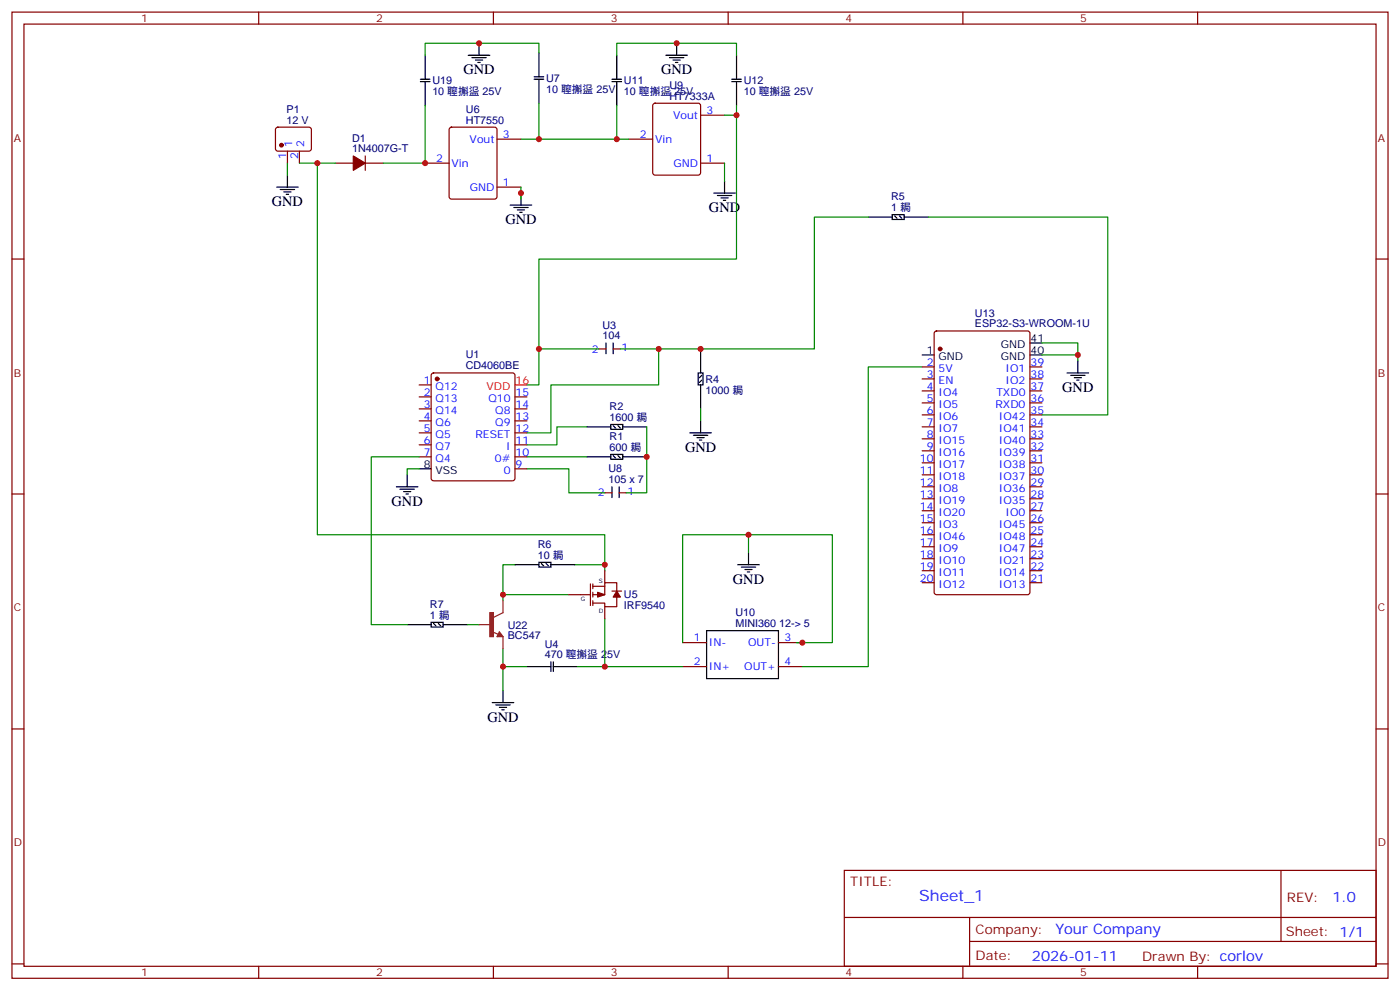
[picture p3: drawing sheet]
<svg xmlns="http://www.w3.org/2000/svg" width="412mm" height="292mm" viewBox="0 0 412 292" stroke-linecap="round" stroke-linejoin="round" font-family="sans-serif">
<g fill="none" stroke="#870000" stroke-width=".35">
<path d="M3.5 3.6h405.4v284.3h-405.4zM7.1 7.1h398.2v277.3h-398.2zM76.2 3.6v3.5M145.3 3.6v3.5M214.5 3.6v3.5M283.6 3.6v3.5M352.8 3.6v3.5M81.4 37.6l.4-.2 9.5 .1 .4 .6v6l-.7 .4-9.4-.1-.5-.6v-5.7zM132.5 37.6l.5-.2h12.7l.6 .5 .1 20-.5 .6-12.9 .1-.7-.5v-20zM192.5 30.6l.5-.2h12.7l.6 .4 .1 20-.5 .7h-12.9l-.7-.4v-20zM206.4 33.9h7M84.7 44.5v3.5"/>
<path d="M88.2 44.5v3.5M98.8 48h5.3M107.6 48h5.3M107.6 45.9v4.2M125.2 48h7.1M146.4 55.1h7.1M146.4 41h7.1M185.2 41h7.1M206.4 48h7M3.5 76.2h3.6M405.3 76.2h3.6M275.4 97.6l.5-.2h26.8l.6 .4 .1 76.5-.5 .7h-27l-.7-.4v-76.5z"/>
<path d="M123.5 113.3h3.5M123.5 116.8h3.5M127.2 110l.5-.3h23.3l.5 .3 .2 .5v30.3l-.2 .5-.5 .2h-23.3l-.5-.2-.2-.5v-30.3zM151.7 116.8h3.5M176.4 102.7h2.1M180.6 102.7h2.1M271.6 108h3.6M271.6 111.5h3.6M271.6 115h3.6M271.6 118.6h3.6M303.4 108h3.5M303.4 111.5h3.5"/>
<path d="M303.4 115h3.5M303.4 118.6h3.5M123.5 120.3h3.5M123.5 123.9h3.5M123.5 127.4h3.5M123.5 130.9h3.5M123.5 134.4h3.5M151.7 120.3h3.5M151.7 123.9h3.5M151.7 127.4h3.5M151.7 130.9h3.5M151.7 134.4h3.5"/>
<path d="M151.7 138h3.5M271.6 122.1h3.6M271.6 125.6h3.6M271.6 129.2h3.6M271.6 132.7h3.6M271.6 136.2h3.6M271.6 139.7h3.6M303.4 122.1h3.5M303.4 125.6h3.5M303.4 129.2h3.5M303.4 132.7h3.5M303.4 136.2h3.5"/>
<path d="M303.4 139.7h3.5M3.5 145.4h3.6M178.2 145h2.1M182.4 145h2.1M271.6 143.3h3.6M271.6 146.8h3.6M271.6 150.3h3.6M271.6 153.8h3.6M271.6 157.4h3.6M303.4 143.3h3.5M303.4 146.8h3.5M303.4 150.3h3.5"/>
<path d="M303.4 153.8h3.5M303.4 157.4h3.5M405.3 145.4h3.6M167.6 175h6.3M173.9 171.8v6.4M174.6 172.5h3.6M174.6 171.8v1.4M174.6 174.3v1.4M174.6 176.8v1.4M178.2 168v3.5M178.2 178.5v3.6M180.3 174h2.8"/>
<path d="M181.7 175.7v2.8h-3.5v-1h-3.6M181.7 174v-2.5h-3.5v3.5h-3.6M271.6 160.9h3.6M271.6 164.4h3.6M271.6 168h3.6M271.6 171.5h3.6M303.4 160.9h3.5M303.4 164.4h3.5M303.4 168h3.5M303.4 171.5h3.5M201.1 189.1h7M201.1 196.2h7"/>
<path d="M229.3 189.1h7.1M229.3 196.2h7.1M3.5 214.5h3.6M405.3 214.5h3.6M248.7 256.2h156.6v28.2h-156.6zM377.3 256.2v20.9M248.7 270h156.5M285.6 277.1h119.6M285.6 270v14.1M3.5 283.7h3.6M76.2 284.4v3.5M145.3 284.4v3.5"/>
<path d="M214.5 284.4v3.5M283.6 284.4v3.5M352.8 284.4v3.5M405.3 283.7h3.6"/>
</g>
<g fill="#870000" stroke="#870000" stroke-width=".35">
<path d="M176 174.3l2.2 .7-2.2 .7z"/>
<path d="M181.7 174l1 1.7h-2.1z"/>
<path d="M104.1 45.9l3.5 2.1-3.5 2.1z"/>
<circle cx="128.8" cy="111.5" r=".53"/>
<circle cx="82.9" cy="42.7" r=".53"/>
<circle cx="276.9" cy="102.7" r=".53"/>
</g>
<g fill="none" stroke="#000" stroke-width=".35">
<path d="M125.2 16.3v7M137.9 16.3h6.4M139 17h4.2M140.1 17.7h2.1M140.8 18.4h.7M141.1 12.7v3.6M158.7 15.6v7M181.7 16.3v7M196.1 16.3h6.4M197.2 17h4.2M198.3 17.7h2.1M199 18.4h.7"/>
<path d="M199.3 12.7v3.6M217 16.3v7M123.8 23.3h2.8M123.8 24h2.8M125.2 24v7.1M157.3 23.3h2.9M157.3 22.6h2.9M158.7 23.3v7.1M180.3 23.3h2.8M180.3 24h2.8M181.7 24v7.1M215.5 23.3h2.9"/>
<path d="M215.5 24h2.9M217 24v7.1M81.5 55.1h6.3M82.5 55.8h4.3M83.6 56.5h2.1M84.3 57.2h.7M84.7 51.5v3.6M153.5 56.8v3.6M210.3 56.8h6.3M211.3 57.5h4.2M212.4 58.2h2.1M213.1 58.9h.7"/>
<path d="M213.4 53.3v3.5M150.3 60.4h6.3M151.3 61.1h4.3M152.4 61.8h2.1M153.1 62.5h.7M255.8 63.9h7M262.8 63.2h3.5v1.4h-3.5zM263.5 63.5l.7 .7M264.9 63.5l.7 .7M266.3 63.9h7.1M178.5 100.9v3.2M180.6 100.9v3.2"/>
<path d="M205.7 109.7h1.4v3.6h-1.4zM206.4 102.7v7M206.4 113.3v7M206.7 111.9l-.7 .7M206.7 110.5l-.7 .7M271.6 104.5h3.6M303.4 100.9h3.5M303.4 104.5h3.5M314.3 109.7h6.4M315.4 110.5h4.2M316.4 111.2h2.2M317.1 111.9h.8"/>
<path d="M317.5 106.2v3.5M119.9 139.7v3.6M123.5 138h3.5M172.9 134.4h7M172.9 125.6h7M179.9 133.7h3.5v1.4h-3.5zM179.9 124.9h3.5v1.4h-3.5zM180.6 134.1l.7 .7M180.6 125.3l.7 .7M182 134.1l.7 .7M182 125.3l.7 .7M183.4 134.4h7.1"/>
<path d="M183.4 125.6h7.1M203.2 127.4h6.3M204.3 128.1h4.2M205.3 128.8h2.1M206 129.5h.7M206.4 123.9v3.5M116.8 143.3h6.3M117.8 144h4.3M118.9 144.7h2.1M119.6 145.4h.7M180.3 143.3v3.1M182.4 143.3v3.1"/>
<path d="M151.7 166.2h7M158.7 165.5h3.6v1.4h-3.6zM159.5 165.8l.7 .7M160.9 165.8l.7 .7M162.3 166.2h7M217.3 166.2h6.4M218.4 166.9h4.2M219.4 167.6h2.1M220.1 168.3h.7M220.5 162.7v3.5M119.9 183.8h7.1M127 183.1h3.5v1.4h-3.5z"/>
<path d="M127.7 183.5l.7 .7M129.1 183.5l.7 .7M130.5 183.8h7.1M155.2 196.2h7.1M162.3 194.8v2.8M163 194.8v2.8M163 196.2h7M208.1 185.6h21.2v14.1h-21.2zM145 206.8h6.3M146 207.5h4.3M147.1 208.2h2.1M147.8 208.9h.7"/>
<path d="M148.2 203.2v3.6"/>
</g>
<path d="M151.7 113.3h3.5" fill="none" stroke="#f00" stroke-width=".35"/>
<g fill="none" stroke="#008700" stroke-width=".35">
<path d="M158.7 15.6v-2.9h-33.5v3.6M181.7 16.3v-3.6h35.3v3.6M125.2 31.1v16.9h-12.3M158.7 30.4v10.6h-5.2M181.7 31.1v9.9M217 31.1v2.8h-3.6M217 33.9v42.3h-58.3v37.1h-3.5M84.7 48v3.5M88.2 48h10.6M93.5 48v109.4h84.7v8.8M153.5 55.1v3.5M158.7 41h26.5"/>
<path d="M213.4 48v5.3M255.8 63.9h-15.9v38.8h-57.2M273.4 63.9h52.9v58.2h-19.4M158.7 102.7h17.7M194 102.7v10.6h-31.7v14.1h-7.1M271.6 108h-15.8v88.2h-19.4M306.9 104.5h10.6v1.7M306.9 100.9h10.6v3.6M123.5 138h-3.6v1.7M123.5 134.4h-14.1v49.4h10.5M155.2 138h12.4v7h10.6M155.2 134.4h17.7"/>
<path d="M172.9 125.6h-8.9v5.3h-8.8M190.5 125.6v19.4h-6M206.4 120.3v3.6M220.5 157.4h-19.4v31.7M148.2 175h19.4M151.7 166.2h-3.5v10.6M169.3 166.2h8.9v1.8M220.5 162.7v-5.3h24.7v31.7h-10.6M137.6 183.8h3.5M148.2 190.9v5.3h7M148.2 196.2v7M178.2 182.1v14.1h-8.2"/>
<path d="M178.2 196.2h22.9"/>
</g>
<path d="M148.2 176.8v3.5l-2.9 1.4M141.1 183.8h3.5M145 185.9l1.8 .8M147.1 185.9l1.1 1.5h-1.8zM147.1 186.3l.7 .7h-1zM147.1 186.7v.3M148.2 187.4v3.5" fill="none" stroke="#8c2424" stroke-width=".35"/>
<path d="M144.3 180.3h1v7.1h-1z" fill="#8c2424" stroke="#8c2424" stroke-width=".35"/>
<g fill="#c00">
<circle cx="148.2" cy="175" r=".88"/>
<circle cx="190.5" cy="134.4" r=".88"/>
<circle cx="148.2" cy="196.2" r=".88"/>
<circle cx="125.2" cy="48" r=".88"/>
<circle cx="141.1" cy="12.7" r=".88"/>
<circle cx="199.3" cy="12.7" r=".88"/>
<circle cx="217" cy="33.9" r=".88"/>
<circle cx="158.8" cy="102.7" r=".88"/>
<circle cx="178.2" cy="196.2" r=".88"/>
<circle cx="158.8" cy="41" r=".88"/>
<circle cx="181.7" cy="41" r=".88"/>
<circle cx="178.2" cy="166.2" r=".88"/>
<circle cx="93.5" cy="48" r=".88"/>
<circle cx="236.4" cy="189.1" r=".88"/>
<circle cx="317.5" cy="104.5" r=".88"/>
<circle cx="153.5" cy="56.8" r=".88"/>
<circle cx="194" cy="102.7" r=".88"/>
<circle cx="206.4" cy="102.7" r=".88"/>
<circle cx="220.5" cy="157.4" r=".88"/>
</g>
<text font-size="4.6" fill="#00f" x="270.8" y="265.2">Sheet_1</text>
<g font-size="4.2">
<text x="136.5" y="21.9">GND</text>
<text x="194.7" y="21.9">GND</text>
<text x="80.1" y="60.7">GND</text>
<text x="208.8" y="62.5">GND</text>
<text x="148.9" y="66">GND</text>
<text x="312.9" y="115.4">GND</text>
<text x="201.8" y="133">GND</text>
<text x="115.4" y="148.9">GND</text>
<text x="215.9" y="171.8">GND</text>
<text x="143.6" y="212.4">GND</text>
</g>
<g font-size="4.2" fill="#00f">
<text x="392.5" y="265.4">1.0</text>
<text x="310.9" y="275">Your Company</text>
<text x="304" y="282.8">2026-01-11</text>
</g>
<g font-size="3.9" fill="#800">
<text x="250.5" y="260.7">TITLE:</text>
<text x="379.1" y="265.4">REV:</text>
<text x="287.4" y="274.9">Company:</text>
<text x="378.7" y="275.6">Sheet: 1/1</text>
<text x="287.4" y="282.6">Date:</text>
<text x="336.4" y="282.7">Drawn By: corlov</text>
</g>
<g font-size="3.2" fill="#800">
<text x="41.6" y="6.6">1</text>
<text x="110.8" y="6.6">2</text>
<text x="179.9" y="6.6">3</text>
<text x="249.1" y="6.6">4</text>
<text x="318.2" y="6.6">5</text>
<text x="4.1" y="41.7">A</text>
<text x="405.9" y="41.7">A</text>
<text x="4.1" y="110.8">B</text>
<text x="405.9" y="110.8">B</text>
<text x="4.1" y="180">C</text>
<text x="405.9" y="180">C</text>
<text x="4.1" y="249.1">D</text>
<text x="405.9" y="249.1">D</text>
<text x="41.6" y="287.4">1</text>
<text x="110.8" y="287.4">2</text>
<text x="179.9" y="287.4">3</text>
<text x="249.1" y="287.4">4</text>
<text x="318.2" y="287.4">5</text>
</g>
<g font-size="3.2" fill="#000080">
<text x="127.4" y="28">10 䏄㩂䀀 25V</text>
<text x="127.4" y="24.8">U19</text>
<text x="160.9" y="27.3">10 䏄㩂䀀 25V</text>
<text x="160.9" y="24.1">U7</text>
<text x="183.8" y="28">10 䏄㩂䀀 25V</text>
<text x="183.8" y="24.8">U11</text>
<text x="197.2" y="29.3">HT7333A</text>
<text x="197.2" y="26.1">U9</text>
<text x="219.1" y="28">10 䏄㩂䀀 25V</text>
<text x="219.1" y="24.8">U12</text>
<text x="84.4" y="33.2">P1</text>
<text x="137.2" y="33.2">U6</text>
<text x="84.4" y="36.4">12 V</text>
<text x="103.7" y="41.7">D1</text>
<text x="137.2" y="36.4">HT7550</text>
<text x="103.7" y="44.8">1N4007G-T</text>
<text x="262.5" y="58.9">R5</text>
<text x="262.5" y="62.1">1 䎤ṃ쀀</text>
<text x="287.2" y="93.2">U13</text>
<text x="177.5" y="99.9">104</text>
<text x="177.5" y="96.7">U3</text>
<text x="287.2" y="96.3">ESP32-S3-WROOM-1U</text>
<text x="137.2" y="105.4">U1</text>
<text x="137.2" y="108.7">CD4060BE</text>
<text x="207.8" y="112.7">R4</text>
<text x="207.8" y="115.8">1000 䎤ṃ쀀</text>
<text x="179.6" y="123.9">1600 䎤ṃ쀀</text>
<text x="179.6" y="120.6">R2</text>
<text x="179.6" y="129.5">R1</text>
<text x="179.6" y="132.7">600 䎤ṃ쀀</text>
<text x="179.2" y="142.2">105 x 7</text>
<text x="179.2" y="139">U8</text>
<text x="158.4" y="161.2">R6</text>
<text x="158.4" y="164.4">10 䎤ṃ쀀</text>
<text x="126.7" y="178.8">R7</text>
<text x="183.8" y="179.2">IRF9540</text>
<text x="183.8" y="176.1">U5</text>
<text x="126.7" y="182.1">1 䎤ṃ쀀</text>
<text x="149.6" y="185">U22</text>
<text x="216.6" y="184.5">MINI360 12-&gt; 5</text>
<text x="216.6" y="181.4">U10</text>
<text x="149.6" y="188.2">BC547</text>
<text x="160.5" y="190.6">U4</text>
<text x="160.5" y="193.7">470 䏄㩂䀀 25V</text>
</g>
<g font-size="3.2" fill="#00f">
<text x="198.3" y="35">Vout</text>
<text x="208.1" y="33.5">3</text>
<text x="148.2" y="40.6">3</text>
<text x="188.5" y="40.6">2</text>
<text x="84.3" y="46.7" transform="rotate(-90 84.3 46.7)">1</text>
<text x="86.1" y="43.2" transform="rotate(-90 86.1 43.2)">1</text>
<text x="87.8" y="46.7" transform="rotate(-90 87.8 46.7)">2</text>
<text x="89.6" y="43.2" transform="rotate(-90 89.6 43.2)">2</text>
<text x="128.5" y="47.7">2</text>
<text x="138.3" y="42">Vout</text>
<text x="193" y="42">Vin</text>
<text x="208.1" y="47.7">1</text>
<text x="133" y="49.1">Vin</text>
<text x="198.4" y="49.1">GND</text>
<text x="138.4" y="56.1">GND</text>
<text x="148.2" y="54.7">1</text>
<text x="174.4" y="103.8">2</text>
<text x="183.1" y="103.4">1</text>
<text x="273" y="107.6">2</text>
<text x="303.6" y="107.6">39</text>
<text x="124.8" y="112.9">1</text>
<text x="273" y="111.2">3</text>
<text x="276.5" y="112.9">EN</text>
<text x="276.5" y="109.4">5V</text>
<text x="296.2" y="109.4">IO1</text>
<text x="296.2" y="112.9">IO2</text>
<text x="303.6" y="111.2">38</text>
<text x="124.8" y="116.5">2</text>
<text x="124.8" y="120">3</text>
<text x="128.3" y="114.7">Q12</text>
<text x="128.3" y="118.2">Q13</text>
<text x="143.9" y="118.2">Q10</text>
<text x="151.9" y="120">14</text>
<text x="151.9" y="116.5">15</text>
<text x="273" y="118.2">5</text>
<text x="273" y="114.7">4</text>
<text x="276.5" y="120">IO5</text>
<text x="276.5" y="116.5">IO4</text>
<text x="293.2" y="120">RXD0</text>
<text x="293.5" y="116.5">TXD0</text>
<text x="303.6" y="114.7">37</text>
<text x="303.6" y="118.2">36</text>
<text x="124.8" y="123.5">4</text>
<text x="128.3" y="121.7">Q14</text>
<text x="128.3" y="125.3">Q6</text>
<text x="145.9" y="125.3">Q9</text>
<text x="145.9" y="121.7">Q8</text>
<text x="151.9" y="123.5">13</text>
<text x="273" y="125.3">7</text>
<text x="273" y="121.7">6</text>
<text x="276.5" y="123.5">IO6</text>
<text x="294.2" y="123.5">IO42</text>
<text x="303.6" y="121.7">35</text>
<text x="303.6" y="125.3">34</text>
<text x="124.8" y="127">5</text>
<text x="124.8" y="130.6">6</text>
<text x="128.3" y="128.8">Q5</text>
<text x="140" y="128.8">RESET</text>
<text x="151.9" y="130.6">11</text>
<text x="151.9" y="127">12</text>
<text x="273" y="128.8">8</text>
<text x="276.5" y="130.6">IO15</text>
<text x="276.5" y="127">IO7</text>
<text x="294.2" y="127">IO41</text>
<text x="294.2" y="130.6">IO40</text>
<text x="303.6" y="128.8">33</text>
<text x="124.8" y="134.1">7</text>
<text x="128.3" y="132.3">Q7</text>
<text x="128.3" y="135.9">Q4</text>
<text x="145.8" y="135.9">0#</text>
<text x="149.1" y="132.3">I</text>
<text x="151.9" y="137.6">9</text>
<text x="151.9" y="134.1">10</text>
<text x="271" y="135.9">10</text>
<text x="273" y="132.3">9</text>
<text x="276.5" y="137.6">IO17</text>
<text x="276.5" y="134.1">IO16</text>
<text x="294.2" y="134.1">IO39</text>
<text x="294.2" y="137.6">IO38</text>
<text x="303.6" y="132.3">32</text>
<text x="303.6" y="135.9">31</text>
<text x="148.4" y="139.4">0</text>
<text x="271" y="142.9">12</text>
<text x="271" y="139.4">11</text>
<text x="276.5" y="141.1">IO18</text>
<text x="294.2" y="141.1">IO37</text>
<text x="303.6" y="139.4">30</text>
<text x="303.6" y="142.9">29</text>
<text x="176.1" y="146.1">2</text>
<text x="184.9" y="145.7">1</text>
<text x="271" y="150">14</text>
<text x="271" y="146.4">13</text>
<text x="276.5" y="148.2">IO19</text>
<text x="276.5" y="144.7">IO8</text>
<text x="294.2" y="144.7">IO36</text>
<text x="294.2" y="148.2">IO35</text>
<text x="303.6" y="146.4">28</text>
<text x="303.6" y="150">27</text>
<text x="271" y="153.5">15</text>
<text x="276.5" y="155.3">IO3</text>
<text x="276.5" y="151.7">IO20</text>
<text x="294.2" y="155.3">IO45</text>
<text x="296.2" y="151.7">IO0</text>
<text x="303.6" y="153.5">26</text>
<text x="271" y="160.5">17</text>
<text x="271" y="157">16</text>
<text x="276.5" y="158.8">IO46</text>
<text x="294.2" y="158.8">IO48</text>
<text x="303.6" y="157">25</text>
<text x="303.6" y="160.5">24</text>
<text x="271" y="167.6">19</text>
<text x="271" y="164.1">18</text>
<text x="276.5" y="165.8">IO10</text>
<text x="276.5" y="162.3">IO9</text>
<text x="294.2" y="162.3">IO47</text>
<text x="294.2" y="165.8">IO21</text>
<text x="303.6" y="164.1">23</text>
<text x="303.6" y="167.6">22</text>
<text x="271" y="171.1">20</text>
<text x="276.5" y="172.9">IO12</text>
<text x="276.5" y="169.4">IO11</text>
<text x="294.2" y="169.4">IO14</text>
<text x="294.2" y="172.9">IO13</text>
<text x="303.6" y="171.1">21</text>
<text x="204.4" y="188.8">1</text>
<text x="208.8" y="190.2">IN-</text>
<text x="220.4" y="190.2">OUT-</text>
<text x="231.1" y="188.8">3</text>
<text x="204.4" y="195.8">2</text>
<text x="208.8" y="197.2">IN+</text>
<text x="219.2" y="197.2">OUT+</text>
<text x="231.1" y="195.8">4</text>
</g>
<g font-size="3.2">
<text x="303.6" y="100.6">41</text>
<text x="273" y="104.1">1</text>
<text x="276.5" y="105.9">GND</text>
<text x="294.8" y="102.3">GND</text>
<text x="294.8" y="105.9">GND</text>
<text x="303.6" y="104.1">40</text>
<text x="124.8" y="137.6">8</text>
<text x="128.3" y="139.4">VSS</text>
</g>
<g font-size="3.2" fill="#f00">
<text x="151.9" y="112.9">16</text>
<text x="143.3" y="114.7">VDD</text>
</g>
<g font-size="1.8">
<text x="176.4" y="171.5">S</text>
<text x="171.1" y="176.8">G</text>
<text x="176.4" y="180.3">D</text>
</g>
</svg>
